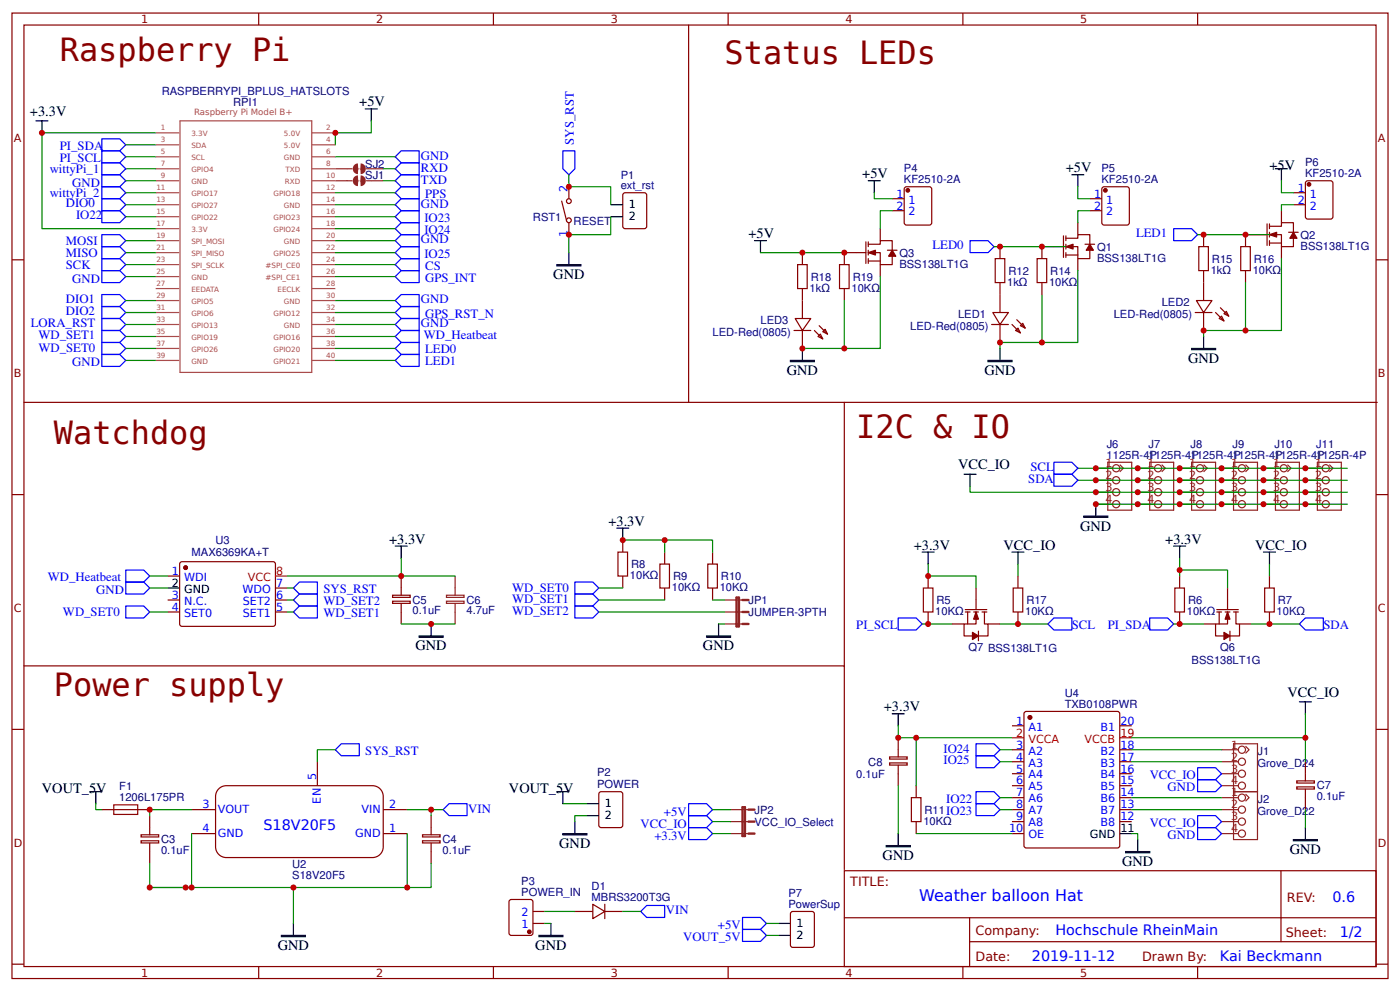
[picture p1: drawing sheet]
<svg xmlns="http://www.w3.org/2000/svg" width="309mm" height="219mm" viewBox="0 0 309 219" stroke-linecap="round" stroke-linejoin="round" font-family="sans-serif">
<g fill="none" stroke="#800" stroke-width=".26">
<path d="M2.6 2.9h304.1v213.2h-304.1zM5.3 5.5h298.7v208h-298.7zM57.1 2.9v2.6M109 2.9v2.6M160.9 2.9v2.6M212.7 2.9v2.6M264.6 2.9v2.6M2.6 57.4h2.7M124.1 44.4l1 4.3M125.7 41.2v2.7M125.7 49.2v2.6M304 57.4h2.7"/>
<path d="M2.6 109.2h2.7M304 109.2h2.7M2.6 161.1h2.7M304 161.1h2.7M31.2 185.7h3.9v.5h-3.9zM31.2 184.4h3.9v.5h-3.9zM33.1 180.2v4.2M33.1 186.2v4.5M93.3 185.7h3.9v.5h-3.9zM93.3 184.4h3.9v.5h-3.9zM95.2 180.2v4.2M95.2 186.2v4.5"/>
<path d="M131 199.7l2.6 1.6-2.6 1.6zM133.6 199.7v3.2M186.5 192.3h117.5v21.2h-117.5zM283 192.3v15.7M2.6 213h2.7M57.1 213.5v2.6M109 213.5v2.6M127 201.3h4M133.6 201.3h4M160.9 213.5v2.6M186.6 202.7h117.3M212.7 213.5v2.6"/>
<path d="M214.2 208h89.7M214.2 202.7v10.6M264.6 213.5v2.6M304 213h2.7"/>
<circle cx="125.7" cy="44.4" r=".53"/>
<circle cx="125.7" cy="48.7" r=".53"/>
</g>
<g fill="none" stroke="#8d2323" stroke-width=".26">
<path d="M74.1 39.9h3.7M74.1 37.3h3.7M81 39.9h3.7M81 37.3h3.7M242.1 103.4h3.7M242.1 106.1h3.7M242.1 108.7h3.7M242.1 111.4h3.7M244.7 102.1h5.3v10.6h-5.3zM247.4 102.6l.8 .8-.8 .8M251.4 103.4h3.7M251.4 106.1h3.7"/>
<path d="M251.4 108.7h3.7M251.4 111.4h3.7M254 102.1h5.3v10.6h-5.3zM256.6 102.6l.8 .8-.8 .8M260.6 103.4h3.7M260.6 106.1h3.7M260.6 108.7h3.7M260.6 111.4h3.7M263.3 102.1h5.3v10.6h-5.3zM265.9 102.6l.8 .8-.8 .8M269.9 103.4h3.7M269.9 106.1h3.7"/>
<path d="M269.9 108.7h3.7M269.9 111.4h3.7M272.5 102.1h5.3v10.6h-5.3zM275.2 102.6l.8 .8-.8 .8M279.1 103.4h3.7M279.1 106.1h3.7M279.1 108.7h3.7M279.1 111.4h3.7M281.8 102.1h5.3v10.6h-5.3zM284.4 102.6l.8 .8-.8 .8M288.4 103.4h3.7M288.4 106.1h3.7"/>
<path d="M288.4 108.7h3.7M288.4 111.4h3.7M291 102.1h5.3v10.6h-5.3zM293.7 102.6l.8 .8-.8 .8M269.9 165.6h3.7M269.9 168.2h3.7M269.9 170.9h3.7M269.9 173.5h3.7M269.9 176.2h3.7M269.9 178.8h3.7M272.5 164.3h5.3v21.1h-5.3zM272.5 174.9h5.3"/>
<path d="M275.2 164.8l.8 .8-.8 .8M275.2 175.4l.8 .8-.8 .8M269.9 181.5h3.7M269.9 184.1h3.7"/>
<circle cx="246.6" cy="108.7" r=".79"/>
<circle cx="246.6" cy="103.4" r=".79"/>
<circle cx="246.6" cy="111.4" r=".79"/>
<circle cx="246.6" cy="106.1" r=".79"/>
<circle cx="255.9" cy="106.1" r=".79"/>
<circle cx="255.9" cy="108.7" r=".79"/>
<circle cx="255.9" cy="103.4" r=".79"/>
<circle cx="255.9" cy="111.4" r=".79"/>
<circle cx="265.1" cy="108.7" r=".79"/>
<circle cx="265.1" cy="106.1" r=".79"/>
<circle cx="265.1" cy="111.4" r=".79"/>
<circle cx="265.1" cy="103.4" r=".79"/>
<circle cx="274.4" cy="106.1" r=".79"/>
<circle cx="274.4" cy="108.7" r=".79"/>
<circle cx="274.4" cy="111.4" r=".79"/>
<circle cx="274.4" cy="103.4" r=".79"/>
<circle cx="283.6" cy="111.4" r=".79"/>
<circle cx="283.6" cy="103.4" r=".79"/>
<circle cx="283.6" cy="106.1" r=".79"/>
<circle cx="283.6" cy="108.7" r=".79"/>
<circle cx="292.9" cy="108.7" r=".79"/>
<circle cx="292.9" cy="103.4" r=".79"/>
<circle cx="292.9" cy="111.4" r=".79"/>
<circle cx="292.9" cy="106.1" r=".79"/>
<circle cx="274.4" cy="168.2" r=".79"/>
<circle cx="274.4" cy="176.2" r=".79"/>
<circle cx="274.4" cy="165.6" r=".79"/>
<circle cx="274.4" cy="170.9" r=".79"/>
<circle cx="274.4" cy="173.5" r=".79"/>
<circle cx="274.4" cy="178.8" r=".79"/>
<circle cx="274.4" cy="181.5" r=".79"/>
<circle cx="274.4" cy="184.1" r=".79"/>
</g>
<path d="M7.9 26.7h2.7M9.3 26.7v2.6M80.7 24.1h2.6M82 24.1v2.6M19.8 174.9h2.7M21.2 174.9v2.6M64.8 204v2.6" fill="none" stroke="#000" stroke-width=".26"/>
<g fill="none" stroke="#080" stroke-width=".26">
<path d="M27.8 39.9h6.6M27.8 34.6h6.6M27.8 32h6.6M27.8 37.3h6.6M34.4 29.3h-25.1v21.2h25.1M74.1 34.6h13.2M82 26.7v2.6h-7.9v2.7M27.8 53.2h6.6M27.8 55.8h6.6M27.8 58.4h6.6M74.1 53.2h13.2M74.1 45.2h13.2"/>
<path d="M27.8 61.1h6.6M27.8 79.6h6.6M74.1 71.7h13.2M74.1 66.4h13.2M33.1 190.7v5.3h7.9M95.2 190.7v5.3h-30.4v8M137.6 201.3h4"/>
</g>
<g fill="none" stroke="#00f" stroke-width=".26">
<path d="M22.5 38.6h4l1.3 1.3-1.3 1.3h-4zM22.5 30.7h4l1.3 1.3-1.3 1.3h-4zM22.5 33.3h4l1.3 1.3-1.3 1.4h-4zM87.3 34.6l1.3-1.3h4v2.7h-4zM87.3 39.9l1.3-1.3h4v2.6h-4zM87.3 37.3l1.3-1.3h4v2.6h-4zM22.5 59.8h4l1.3 1.3-1.3 1.3h-4zM22.5 54.5h4l1.3 1.3-1.3 1.3h-4zM22.5 57.1h4l1.3 1.3-1.3 1.4h-4zM22.5 51.8h4l1.3 1.4-1.3 1.3h-4zM87.3 45.2l1.3-1.3h4v2.6h-4zM87.3 53.2l1.3-1.4h4v2.7h-4z"/>
<path d="M22.5 78.3h4l1.3 1.3-1.3 1.3h-4zM87.3 66.4l1.3-1.3h4v2.6h-4zM87.3 71.7l1.3-1.3h4v2.6h-4zM97.9 178.8l1.3-1.3h4v2.7h-4zM141.6 201.3l1.3-1.3h3.9v2.6h-3.9z"/>
</g>
<path d="M79.1 39.4l-.3 .1-.2 .6 .2 .2 .3 .2M79.1 36.8l-.3 .1-.2 .5 .2 .3 .3 .1M79.6 39.4l.4 .1 .1 .3-.1 .5-.4 .2M79.6 36.8l.4 .1 .1 .2-.1 .6-.4 .1" fill="none" stroke="#8d2323" stroke-width="1.3" stroke-linecap="butt"/>
<path d="M62.2 206.6h5.3v.3h-5.3z" fill="#000" stroke="#000" stroke-width=".26"/>
<g fill="none" stroke="#a54b4b" stroke-width=".26">
<path d="M34.4 29.3h5.2M34.4 32h5.2M34.4 34.6h5.2M34.4 37.3h5.2M34.4 39.9h5.2M39.8 26.7h29.1v55.6h-29.1zM68.9 29.3h5.2M68.9 32h5.2M68.9 34.6h5.2M68.9 37.3h5.2M68.9 39.9h5.2M34.4 42.6h5.2"/>
<path d="M34.4 45.2h5.2M34.4 47.9h5.2M34.4 50.5h5.2M34.4 53.2h5.2M34.4 55.8h5.2M34.4 58.4h5.2M68.9 42.6h5.2M68.9 45.2h5.2M68.9 47.9h5.2M68.9 50.5h5.2M68.9 53.2h5.2M68.9 55.8h5.2"/>
<path d="M68.9 58.4h5.2M34.4 61.1h5.2M34.4 63.7h5.2M34.4 66.4h5.2M34.4 69h5.2M34.4 71.7h5.2M34.4 74.3h5.2M34.4 77h5.2M34.4 79.6h5.2M68.9 61.1h5.2M68.9 63.7h5.2M68.9 66.4h5.2"/>
<path d="M68.9 69h5.2M68.9 71.7h5.2M68.9 74.3h5.2M68.9 77h5.2M68.9 79.6h5.2"/>
</g>
<path d="M48.1 174.4a2.37 2.37 0 0 1 1.9-.9h32.3a2.38 2.38 0 0 1 2.4 2.4v11.1a2.38 2.38 0 0 1-2.4 2.4h-32.3a2.38 2.38 0 0 1-2.4-2.4v-11.1l.1-.5z" fill="#fff" stroke="#800" stroke-width=".26"/>
<g fill="none" stroke="#800" stroke-width=".26">
<path d="M152.1 5.5v83.4M137.7 42.8l.4-.2h4.2l.5 .2 .1 7.2-.3 .4-4.5 .1-.4-.3zM176.2 58.4h2.1v5.3h-2.1zM177.3 55.8v2.6M185.5 58.4h2.1v5.3h-2.1zM191.3 53.4v4.8M191.3 55.8h-4.8v2.6M191.8 53.9h2.7v-.7h2.6v2.1M191.8 55.8h2.7v2.6h2.6v-1.8M191.8 57.7h2.7M191.8 53.4v1.1M191.8 55.3v1"/>
<path d="M191.8 57.1v1.1M194.5 50.5v2.7M194.5 58.4v2.7M196.1 55.3h2.1M197.1 43.9h2.7M197.1 46.5h2.7M199.8 41.5l.5-.3h5l.5 .3v7.7l-.2 .4-5.3 .1-.5-.2zM219.9 57.1h2.1v5.3h-2.1zM220.9 54.5v2.6M229.1 57.1h2.1v5.3h-2.1zM234.9 52.1v4.8M234.9 54.5h-4.7v2.6"/>
<path d="M235.5 52.6h2.6v-.8h2.7v2.1M235.5 54.5h2.6v2.6h2.7v-1.8M235.5 56.3h2.6M235.5 52.1v1.1M235.5 53.9v1.1M235.5 55.8v1.1M238.1 49.2v2.6M238.1 57.1v2.7M239.7 53.9h2.1M240.8 43.9h2.6M240.8 46.5h2.6M243.5 41.5l.4-.3h5.1l.4 .3 .1 7.7-.3 .4-5.3 .1-.4-.2z"/>
<path d="M264.8 54.5h2.2v5.3h-2.2zM265.9 51.8v2.7M265.9 59.8v6.6M274.1 54.5h2.1v5.3h-2.1zM275.2 59.8v2.6M279.9 49.5v4.7M279.9 51.8h-4.7v2.7M280.5 50h2.6v-.8h2.7v2.1M280.5 51.8h2.6v2.7h2.7v-1.9M280.5 53.7h2.6M280.5 49.5v1M280.5 51.3v1.1"/>
<path d="M280.5 53.2v1M283.1 46.5v2.7M283.1 54.5v2.6M284.7 51.3h2.1M285.8 42.6h2.6M285.8 45.2h2.6M288.5 40.2l.4-.3h5.1l.4 .3 .1 7.7-.3 .4-5.3 .1-.4-.3zM175.4 73h3.7M175.7 70.4h3.4l-1.8 2.6zM177.3 63.7v6.7M177.3 73v4M179.9 73l1.9 1.9"/>
<path d="M180.7 74.3l.5-.5 .6 1.1zM181 71.9l1.8 1.9M181.8 73.3l.5-.6 .5 1.1zM186.5 63.7v2.7M219.1 71.7h3.7M219.3 69h3.5l-1.9 2.7zM220.9 62.4v6.6M220.9 71.7v3.9M223.6 71.7l1.8 1.8M224.4 73l.5-.5 .5 1zM224.6 70.6l1.9 1.9M225.4 71.9l.6-.5 .5 1.1z"/>
<path d="M230.2 62.4v2.7M264.1 69h3.7M264.3 66.4h3.5l-1.9 2.6zM265.9 69v4M268.6 69l1.8 1.9M269.3 70.4l.6-.6 .5 1.1zM269.6 68l1.9 1.8M270.9 68.8l.6 1-1.1-.5zM5.3 88.9h181.2v58.2M186.5 88.9h117.8M137.6 119.3v2.6M37 127.2h2.7"/>
<path d="M37 132.5h2.7M37 135.2h2.7M39.9 124.1h20.7l.3 .5-.1 13.5-.5 .3-20.4-.1-.2-.5v-13.2zM60.9 132.5h2.6M60.9 135.2h2.6M60.9 129.9h2.6M86.7 132.8h3.9v.5h-3.9zM86.7 131.5h3.9v.4h-3.9zM88.6 127.2v4.3M88.6 133.3v4.5M136.5 121.9h2.1v5.3h-2.1zM137.6 127.2v2.7"/>
<path d="M145.8 124.6h2.1v5.3h-2.1zM146.8 121.9v2.7M146.8 129.9v2.6M156.4 124.6h2.1v5.3h-2.1zM157.4 121.9v2.7M157.4 129.9v2.6M204 129.9h2.1v5.3h-2.1zM205.1 127.2v2.7M205.1 135.2v2.6M210.3 137.8h2.7M213.3 135.2h1M213.3 134.6h4.7"/>
<path d="M213.8 135.2v2.6M215.1 135.2h1.1M215.6 135.2v2.6h-2.6v2.7h1.8M215.6 129.9v4.7M216.2 139.4v2.1M217 135.2h1M217.5 135.2v2.6h.8v2.7h-2.1M218.3 137.8h2.6M223.8 129.9h2.2v5.3h-2.2zM224.9 127.2v2.7M224.9 135.2v2.6M259.6 129.9h2.1v5.3h-2.1z"/>
<path d="M260.6 127.2v2.7M260.6 135.2v2.6M265.9 137.8h2.7M268.8 135.2h1.1M268.8 134.6h4.8M269.3 135.2v2.6M270.7 135.2h1M271.2 135.2v2.6h-2.6v2.7h1.8M271.2 129.9v4.7M271.7 139.4v2.1M272.5 135.2h1.1M273 135.2v2.6h.8v2.7h-2.1"/>
<path d="M273.8 137.8h2.7M279.4 129.9h2.1v5.3h-2.1zM280.5 127.2v2.7M280.5 135.2v2.6M5.3 147.1h181.2v45M226.3 157.4l.4-.3h20.2l.4 .3 .1 29.4-.3 .4-20.4 .1-.4-.3zM22.5 178.8h10.6M42.3 178.8h5.3M70.1 168.2v5.3M84.7 178.8h5.3M132.4 175.1l.4-.2h4.3l.4 .2 .1 7.2-.3 .4-4.5 .1-.4-.3zM196.5 168.5h3.9v.5h-3.9z"/>
<path d="M196.5 167.2h3.9v.5h-3.9zM198.4 163v4.2M198.4 169v4.5M201.3 176.2h2.2v5.3h-2.2zM202.4 173.5v2.7M223.6 178.8h2.6M223.6 160.3h2.6M223.6 165.6h2.6M223.6 168.2h2.6M223.6 170.9h2.6M223.6 173.5h2.6M223.6 176.2h2.6"/>
<path d="M247.4 178.8h2.6M247.4 160.3h2.6M247.4 165.6h2.6M247.4 168.2h2.6M247.4 170.9h2.6M247.4 173.5h2.6M247.4 176.2h2.6M286.5 173.8h3.9v.5h-3.9zM286.5 172.5h3.9v.5h-3.9zM288.4 168.2v4.3M288.4 174.3v4.5M42.3 184.1h5.3"/>
<path d="M84.7 184.1h5.3M112.5 198.9l.5-.2h4.2l.5 .2v7.2l-.2 .4-4.5 .1-.5-.2zM202.4 181.5v2.6M223.6 184.1h2.6M223.6 181.5h2.6M247.4 181.5h2.6M117.7 204h2.7M117.7 201.3h2.7M174.7 201.6l.5-.3h4.2l.4 .3 .1 7.1-.2 .5-4.5 .1-.5-.3z"/>
</g>
<g fill="none" stroke="#00f" stroke-width=".26">
<path d="M22.5 36h4l1.3 1.3-1.3 1.3h-4zM124.4 33.3h2.6v4l-1.3 1.3-1.3-1.3zM22.5 43.9h4l1.3 1.3-1.3 1.3h-4zM22.5 46.5h4l1.3 1.4-1.3 1.3h-4zM22.5 41.2h4l1.3 1.4-1.3 1.3h-4zM87.3 42.6l1.3-1.4h4v2.7h-4zM87.3 50.5l1.3-1.3h4v2.6h-4zM87.3 55.8l1.3-1.3h4v2.6h-4zM87.3 47.9l1.3-1.4h4v2.7h-4zM87.3 58.4l1.3-1.3h4v2.7h-4zM214.3 53.2h4l1.3 1.3-1.3 1.3h-4zM259.3 50.5h4l1.3 1.3-1.3 1.4h-4z"/>
<path d="M22.5 75.6h4l1.3 1.4-1.3 1.3h-4zM22.5 73h4l1.3 1.3-1.3 1.3h-4zM22.5 65.1h4l1.3 1.3-1.3 1.3h-4zM22.5 67.7h4l1.3 1.3-1.3 1.4h-4zM22.5 70.4h4l1.3 1.3-1.3 1.3h-4zM87.3 74.3l1.3-1.3h4v2.6h-4zM87.3 61.1l1.3-1.3h4v2.6h-4zM87.3 69l1.3-1.3h4v2.7h-4zM87.3 77l1.3-1.4h4v2.7h-4zM87.3 79.6l1.3-1.3h4v2.6h-4zM232.8 102.1h4l1.3 1.3-1.3 1.3h-4zM232.8 104.7h4l1.3 1.4-1.3 1.3h-4z"/>
<path d="M27.8 125.9h3.9l1.4 1.3-1.4 1.4h-3.9zM27.8 133.9h3.9l1.4 1.3-1.4 1.3h-3.9zM27.8 128.6h3.9l1.4 1.3-1.4 1.3h-3.9zM64.8 129.9l1.3-1.3h4v2.6h-4zM64.8 132.5l1.3-1.3h4v2.7h-4zM64.8 135.2l1.3-1.3h4v2.6h-4zM127 128.6h4l1.3 1.3-1.3 1.3h-4zM127 131.2h4l1.3 1.3-1.3 1.4h-4zM127 133.9h4l1.3 1.3-1.3 1.3h-4zM198.4 136.5h4l1.3 1.3-1.3 1.3h-4zM231.5 137.8l1.3-1.3h4v2.6h-4zM254 136.5h4l1.3 1.3-1.3 1.3h-4z"/>
<path d="M287.1 137.8l1.3-1.3h4v2.6h-4zM74.1 165.6l1.3-1.3h4v2.6h-4zM152.1 177.5h4l1.3 1.3-1.3 1.4h-4zM215.6 164.3h4l1.3 1.3-1.3 1.3h-4zM215.6 166.9h4l1.3 1.3-1.3 1.4h-4zM215.6 174.9h4l1.3 1.3-1.3 1.3h-4zM215.6 177.5h4l1.3 1.3-1.3 1.4h-4zM264.6 172.2h4l1.3 1.3-1.3 1.4h-4zM264.6 169.6h4l1.3 1.3-1.3 1.3h-4zM152.1 180.2h4l1.3 1.3-1.3 1.3h-4zM152.1 182.8h4l1.3 1.3-1.3 1.3h-4zM264.6 182.8h4l1.3 1.3-1.3 1.3h-4z"/>
<path d="M264.6 180.2h4l1.3 1.3-1.3 1.3h-4zM164 202.6h4l1.3 1.4-1.3 1.3h-4zM164 205.3h4l1.3 1.3-1.3 1.3h-4z"/>
</g>
<path d="M123 58.4h5.3v.3h-5.3zM174.6 79.6h5.3v.3h-5.3zM218.3 79.6h5.3v.3h-5.3zM263.3 77h5.3v.2h-5.3zM239.4 114h5.3v.3h-5.3zM92.6 140.5h5.3v.2h-5.3zM156.1 140.5h5.3v.2h-5.3zM124.4 184.1h5.2v.3h-5.2zM195.8 186.8h5.3v.2h-5.3zM248.7 188.1h5.3v.3h-5.3zM285.8 185.4h5.2v.3h-5.2zM119.1 206.6h5.3v.3h-5.3z" fill="#000" stroke="#000" stroke-width=".26"/>
<g fill="none" stroke="#000" stroke-width=".26">
<path d="M191.8 39.9h2.7M193.1 39.9v2.7M236.8 38.6h2.6M238.1 38.6v2.6M281.8 37.3h2.6M283.1 37.3v2.6M125.7 55.8v2.6M134.9 45.2h2.7M134.9 47.9h2.7M166.7 53.2h2.6M168 53.2v2.6M177.3 77v2.6"/>
<path d="M220.9 77v2.6M265.9 74.3v2.7M136.3 116.7h2.6M137.6 116.7v2.6M213 104.7h2.6M214.3 104.7v2.7M242.1 111.4v2.6M37 129.9h2.7M87.3 120.6h2.7M88.6 120.6v2.7M95.2 137.8v2.7M158.7 137.8v2.7"/>
<path d="M203.7 121.9h2.7M205.1 121.9v2.7M223.6 121.9h2.6M224.9 121.9v2.7M259.3 120.6h2.6M260.6 120.6v2.7M279.1 121.9h2.7M280.5 121.9v2.7M197.1 157.7h2.7M198.4 157.7v2.6M287.1 155h2.6M288.4 155v2.7"/>
<path d="M123 174.9h2.7M124.4 174.9v2.6M129.6 177.5h2.7M127 181.5v2.6M129.6 180.2h2.7M198.4 184.1v2.7M247.4 184.1h2.6M251.4 185.4v2.7M288.4 182.8v2.6M121.7 204v2.6M172 204h2.6M172 206.6h2.6"/>
</g>
<g fill="none" stroke="#080" stroke-width=".26">
<path d="M84.7 39.9h2.6M84.7 37.3h2.6M125.7 38.6v2.6h9.2v4M283.1 39.9v2.7h2.7M27.8 42.6h6.6M27.8 45.2h6.6M27.8 47.9h6.6M74.1 42.6h13.2M74.1 47.9h13.2M74.1 50.5h13.2M74.1 55.8h13.2M74.1 58.4h13.2"/>
<path d="M134.9 47.9v3.9h-9.2v4M168 55.8h18.5M193.1 42.6v1.3h4M197.1 46.5h-2.6v4M219.6 54.5h15.9M238.1 59.8v15.8h-7.9M238.1 41.2v2.7h2.7M240.8 46.5h-2.7v2.7M264.6 51.8h15.9M283.1 57.1v15.9h-7.9M285.8 45.2h-2.7v1.3M27.8 77h6.6"/>
<path d="M27.8 74.3h6.6M27.8 69h6.6M27.8 66.4h6.6M27.8 71.7h6.6M74.1 77h13.2M74.1 79.6h13.2M74.1 74.3h13.2M74.1 69h13.2M74.1 61.1h13.2M186.5 66.4v10.6h-9.2M194.5 61.1v15.9h-8M230.2 65.1v10.5h-9.3v1.4"/>
<path d="M275.2 62.4v10.6h-9.3v1.3M137.6 119.3h9.2v2.6M146.8 119.3h10.6v2.6M214.3 107.4v1.3h83.4M238.1 103.4h59.6M238.1 106.1h59.6M242.1 111.4h55.6M33.1 129.9h3.9M33.1 127.2h3.9M33.1 135.2h3.9M63.5 129.9h1.3M63.5 135.2h1.3"/>
<path d="M63.5 132.5h1.3M88.6 123.3v3.9h-25.1M88.6 127.2h11.9M88.6 137.8h11.9M132.3 129.9h5.3M132.3 135.2h27.8M132.3 132.5h14.5M157.4 132.5h2.7M158.7 137.8h1.4M203.7 137.8h6.6M205.1 124.6v2.6h10.5v2.7M220.9 137.8h10.6"/>
<path d="M224.9 124.6v2.6M259.3 137.8h6.6M260.6 125.9h10.6v4M260.6 123.3v3.9M276.5 137.8h10.6M280.5 124.6v2.6M288.4 157.7v5.3h-38.4M21.2 177.5v1.3h1.3M42.3 178.8h-9.2v1.4M74.1 165.6h-4v2.6M90 178.8h7.9M95.2 178.8v1.4"/>
<path d="M124.4 177.5h5.2M157.4 178.8h4M198.4 160.3v2.7h25.2M198.4 173.5v10.6M202.4 163v10.5M220.9 178.8h2.7M220.9 165.6h2.7M220.9 168.2h2.7M220.9 176.2h2.7M250 178.8h19.9M250 165.6h19.9M250 168.2h19.9"/>
<path d="M250 176.2h19.9M288.4 163v5.2M288.4 178.8v4M33.1 196h31.7M42.3 184.1v11.9M90 184.1v11.9M129.6 180.2h-2.6v1.3M157.4 184.1h4M157.4 181.5h4M202.4 184.1h21.2M250 184.1h1.4v1.3M120.4 201.3h6.6"/>
<path d="M120.4 204h1.3M169.3 204h2.7M169.3 206.6h2.7"/>
</g>
<g fill="#800" stroke="#800" stroke-width=".26">
<path d="M235.5 54.5l1.6-.6v1.1z"/>
<path d="M240.8 53.9l.8 1.4h-1.6z"/>
<path d="M280.5 51.8l1.5-.5v1.1z"/>
<path d="M285.8 51.3l.7 1.3h-1.5z"/>
<path d="M191.8 55.8l1.6-.5v1z"/>
<path d="M197.1 55.3l.8 1.3h-1.6z"/>
<path d="M271.2 135.2l.5 1.6h-1z"/>
<path d="M270.4 139.7l1.3 .8-1.3 .8z"/>
<path d="M215.6 135.2l.6 1.6h-1.1z"/>
<path d="M214.8 139.7l1.4 .8-1.4 .8z"/>
<circle cx="41" cy="125.4" r=".4"/>
<circle cx="227.5" cy="158.5" r=".4"/>
<circle cx="116.9" cy="205.8" r=".4"/>
<circle cx="200.6" cy="42" r=".4"/>
<circle cx="244.2" cy="42" r=".4"/>
<circle cx="289.2" cy="40.7" r=".4"/>
</g>
<path d="M60.9 127.2h2.6M223.6 163h2.6M247.4 163h2.6" fill="none" stroke="#f00" stroke-width=".26"/>
<path d="M98.6 132.8h3.9v.5h-3.9zM98.6 131.5h3.9v.4h-3.9zM100.5 127.2v4.3M100.5 133.3v4.5M160.1 132.5h3.9M160.1 135.2h3.9M160.1 137.8h3.9M161.4 178.8h4M161.4 181.5h4M161.4 184.1h4" fill="none" stroke="#8d2323" stroke-width=".26"/>
<path d="M162.7 132h.5v6.4h-.5zM164 132.5h1.4M164 135.2h1.4M164 137.8h1.4M164 178.3h.6v6.4h-.6zM165.4 178.8h1.3M165.4 181.5h1.3M165.4 184.1h1.3" fill="none" stroke="#8d2323" stroke-width=".53"/>
<path d="M25.1 177.8h5.3v2.1h-5.3z" fill="none" stroke="#a00000" stroke-width=".26"/>
<g fill="#c00">
<circle cx="265.9" cy="73" r=".66"/>
<circle cx="198.4" cy="163" r=".66"/>
<circle cx="230.2" cy="75.6" r=".66"/>
<circle cx="177.3" cy="77" r=".66"/>
<circle cx="186.5" cy="55.8" r=".66"/>
<circle cx="177.3" cy="55.8" r=".66"/>
<circle cx="275.2" cy="51.8" r=".66"/>
<circle cx="265.9" cy="51.8" r=".66"/>
<circle cx="220.9" cy="75.6" r=".66"/>
<circle cx="230.2" cy="54.5" r=".66"/>
<circle cx="220.9" cy="54.5" r=".66"/>
<circle cx="42.3" cy="196" r=".66"/>
<circle cx="33.1" cy="196" r=".66"/>
<circle cx="64.8" cy="196" r=".66"/>
<circle cx="41" cy="196" r=".66"/>
<circle cx="95.3" cy="178.8" r=".66"/>
<circle cx="125.7" cy="51.8" r=".66"/>
<circle cx="125.7" cy="41.2" r=".66"/>
<circle cx="202.4" cy="163" r=".66"/>
<circle cx="288.4" cy="163" r=".66"/>
<circle cx="251.4" cy="111.4" r=".66"/>
<circle cx="260.6" cy="111.4" r=".66"/>
<circle cx="269.9" cy="111.4" r=".66"/>
<circle cx="279.1" cy="111.4" r=".66"/>
<circle cx="288.4" cy="111.4" r=".66"/>
<circle cx="251.4" cy="108.7" r=".66"/>
<circle cx="260.6" cy="108.7" r=".66"/>
<circle cx="269.9" cy="108.7" r=".66"/>
<circle cx="279.1" cy="108.7" r=".66"/>
<circle cx="288.4" cy="108.7" r=".66"/>
<circle cx="260.6" cy="106.1" r=".66"/>
<circle cx="251.4" cy="106.1" r=".66"/>
<circle cx="88.6" cy="127.2" r=".66"/>
<circle cx="137.6" cy="119.3" r=".66"/>
<circle cx="9.3" cy="29.3" r=".66"/>
<circle cx="74.1" cy="29.3" r=".66"/>
<circle cx="146.8" cy="119.3" r=".66"/>
<circle cx="95.3" cy="137.8" r=".66"/>
<circle cx="288.4" cy="103.4" r=".66"/>
<circle cx="279.1" cy="103.4" r=".66"/>
<circle cx="269.9" cy="103.4" r=".66"/>
<circle cx="260.6" cy="103.4" r=".66"/>
<circle cx="251.4" cy="103.4" r=".66"/>
<circle cx="269.9" cy="106.1" r=".66"/>
<circle cx="279.1" cy="106.1" r=".66"/>
<circle cx="288.4" cy="106.1" r=".66"/>
<circle cx="242.1" cy="103.4" r=".66"/>
<circle cx="242.1" cy="106.1" r=".66"/>
<circle cx="242.1" cy="108.7" r=".66"/>
<circle cx="242.1" cy="111.4" r=".66"/>
<circle cx="90" cy="196" r=".66"/>
<circle cx="33.1" cy="178.8" r=".66"/>
<circle cx="186.5" cy="77" r=".66"/>
<circle cx="275.2" cy="73" r=".66"/>
<circle cx="224.9" cy="137.8" r=".66"/>
<circle cx="280.5" cy="137.8" r=".66"/>
<circle cx="205.1" cy="127.2" r=".66"/>
<circle cx="205.1" cy="137.8" r=".66"/>
<circle cx="260.6" cy="137.8" r=".66"/>
<circle cx="260.6" cy="125.9" r=".66"/>
</g>
<g font-size="7.1" fill="#800">
<text x="13.2" y="13.5">Raspberry Pi</text>
<text x="160.1" y="14.1">Status LEDs</text>
<text x="11.9" y="98.1">Watchdog</text>
<text x="189.2" y="96.8">I2C &amp; IO</text>
<text x="11.9" y="153.7">Power supply</text>
</g>
<text font-size="3.5" fill="#00f" x="203.1" y="199.1">Weather balloon Hat</text>
<g font-size="3.2">
<text x="79.4" y="23.5">+5V</text>
<text x="6.6" y="25.6">+3.3V</text>
<text x="190.5" y="39.4">+5V</text>
<text x="235.5" y="38.1">+5V</text>
<text x="280.5" y="37.4">+5V</text>
<text x="165.4" y="52.6">+5V</text>
<text x="122.2" y="61.6">GND</text>
<text x="173.8" y="82.8">GND</text>
<text x="217.5" y="82.8">GND</text>
<text x="262.5" y="80.1">GND</text>
<text x="211.7" y="103.6">VCC_IO</text>
<text x="134.4" y="116.1">+3.3V</text>
<text x="238.7" y="117.2">GND</text>
<text x="86" y="120.1">+3.3V</text>
<text x="201.9" y="121.4">+3.3V</text>
<text x="221.7" y="121.4">VCC_IO</text>
<text x="257.4" y="120.1">+3.3V</text>
<text x="277.3" y="121.4">VCC_IO</text>
<text x="91.8" y="143.6">GND</text>
<text x="155.3" y="143.6">GND</text>
<text x="284.4" y="153.9">VCC_IO</text>
<text x="195.3" y="157.1">+3.3V</text>
<text x="9.3" y="175.1">VOUT_5V</text>
<text x="112.4" y="175.1">VOUT_5V</text>
<text x="123.6" y="187.3">GND</text>
<text x="195" y="189.9">GND</text>
<text x="247.9" y="191.3">GND</text>
<text x="285" y="188.6">GND</text>
<text x="61.4" y="209.8">GND</text>
<text x="118.3" y="209.8">GND</text>
</g>
<g font-size="3.2" fill="#00f">
<text x="58.2" y="183.4">S18V20F5</text>
<text x="294.4" y="199.3">0.6</text>
<text x="233.2" y="206.4">Hochschule RheinMain</text>
<text x="296" y="207">1/2</text>
<text x="228" y="212.3">2019-11-12</text>
<text x="269.5" y="212.2">Kai Beckmann</text>
</g>
<g font-size="2.8" fill="#00f">
<text x="13.2" y="33.1">PI_SDA</text>
<text x="13.2" y="35.8">PI_SCL</text>
<text x="93" y="35.3">GND</text>
<text x="126.8" y="32" transform="rotate(-90 126.8 32)">SYS_RST</text>
<text x="11" y="38.2">wittyPi_1</text>
<text x="16" y="41.2">GND</text>
<text x="93" y="40.5">TXD</text>
<text x="93" y="37.9">RXD</text>
<text x="11" y="43.5">wittyPi_2</text>
<text x="14.5" y="45.8">DIO0</text>
<text x="93" y="45.8">GND</text>
<text x="93.9" y="43.7">PPS</text>
<text x="16.8" y="48.5">IO22</text>
<text x="93" y="53.8">GND</text>
<text x="93.8" y="51.6">IO24</text>
<text x="93.8" y="49">IO23</text>
<text x="251" y="52.4">LED1</text>
<text x="14.6" y="56.9">MISO</text>
<text x="14.6" y="59.5">SCK</text>
<text x="14.6" y="54.2">MOSI</text>
<text x="93.8" y="56.9">IO25</text>
<text x="93.9" y="59.6">CS</text>
<text x="206" y="55.1">LED0</text>
<text x="16" y="62.4">GND</text>
<text x="93.9" y="62.2">GPS_INT</text>
<text x="14.6" y="67">DIO1</text>
<text x="14.6" y="69.6">DIO2</text>
<text x="93" y="67">GND</text>
<text x="93.9" y="70.1">GPS_RST_N</text>
<text x="6.8" y="72.3">LORA_RST</text>
<text x="8.5" y="74.9">WD_SET1</text>
<text x="8.5" y="77.7">WD_SET0</text>
<text x="93" y="72.3">GND</text>
<text x="93.7" y="74.9">WD_Heatbeat</text>
<text x="16" y="80.9">GND</text>
<text x="93.9" y="78.1">LED0</text>
<text x="93.9" y="80.7">LED1</text>
<text x="227.2" y="106.7">SDA</text>
<text x="227.7" y="104">SCL</text>
<text x="10.6" y="128.4">WD_Heatbeat</text>
<text x="21.3" y="131.1">GND</text>
<text x="71.4" y="131">SYS_RST</text>
<text x="113.1" y="130.7">WD_SET0</text>
<text x="13.9" y="136">WD_SET0</text>
<text x="71.4" y="133.6">WD_SET2</text>
<text x="71.4" y="136.3">WD_SET1</text>
<text x="113.1" y="135.9">WD_SET2</text>
<text x="113.1" y="133.3">WD_SET1</text>
<text x="189.2" y="139">PI_SCL</text>
<text x="236.8" y="139">SCL</text>
<text x="244.7" y="139">PI_SDA</text>
<text x="292.4" y="139">SDA</text>
<text x="80.7" y="166.7">SYS_RST</text>
<text x="208.4" y="166.2">IO24</text>
<text x="208.4" y="168.9">IO25</text>
<text x="254" y="172">VCC_IO</text>
<text x="103.5" y="179.5">VIN</text>
<text x="209" y="180">IO23</text>
<text x="209" y="177.3">IO22</text>
<text x="258" y="174.6">GND</text>
<text x="141.5" y="182.8">VCC_IO</text>
<text x="144.6" y="185.4">+3.3V</text>
<text x="146.7" y="180.2">+5V</text>
<text x="254" y="182.6">VCC_IO</text>
<text x="258" y="185.2">GND</text>
<text x="147.1" y="202">VIN</text>
<text x="150.9" y="207.9">VOUT_5V</text>
<text x="158.6" y="205.3">+5V</text>
</g>
<g font-size="2.8" fill="#800">
<text x="187.9" y="195.8">TITLE:</text>
<text x="284.3" y="199.3">REV:</text>
<text x="215.5" y="206.4">Company:</text>
<text x="284.1" y="206.9">Sheet:</text>
<text x="215.5" y="212.2">Date:</text>
<text x="252.3" y="212.2">Drawn By:</text>
</g>
<g font-size="2.5" fill="#800">
<text x="31.2" y="5.1">1</text>
<text x="83.1" y="5.1">2</text>
<text x="134.9" y="5.1">3</text>
<text x="186.8" y="5.1">4</text>
<text x="238.7" y="5.1">5</text>
<text x="3" y="31.5">A</text>
<text x="304.4" y="31.5">A</text>
<text x="3" y="83.3">B</text>
<text x="304.4" y="83.3">B</text>
<text x="3" y="135.2">C</text>
<text x="304.4" y="135.2">C</text>
<text x="3" y="187">D</text>
<text x="304.4" y="187">D</text>
<text x="31.2" y="215.7">1</text>
<text x="83.1" y="215.7">2</text>
<text x="134.9" y="215.7">3</text>
<text x="186.8" y="215.7">4</text>
<text x="238.7" y="215.7">5</text>
</g>
<g font-size="2.5" fill="#000080">
<text x="35.7" y="20.9">RASPBERRYPI_BPLUS_HATSLOTS</text>
<text x="51.5" y="23.5">RPI1</text>
<text x="80.7" y="39.6">SJ1</text>
<text x="80.7" y="37">SJ2</text>
<text x="137.1" y="41.8">ext_rst</text>
<text x="137.1" y="39.5">P1</text>
<text x="199.7" y="40.5">KF2510-2A</text>
<text x="199.7" y="38">P4</text>
<text x="243.4" y="40.5">KF2510-2A</text>
<text x="243.4" y="38">P5</text>
<text x="288.3" y="39.1">KF2510-2A</text>
<text x="288.3" y="36.7">P6</text>
<text x="117.7" y="48.8">RST1</text>
<text x="126.7" y="49.7">RESET</text>
<text x="287.3" y="52.8">Q2</text>
<text x="198.7" y="59.2">BSS138LT1G</text>
<text x="198.7" y="56.7">Q3</text>
<text x="242.4" y="57.8">BSS138LT1G</text>
<text x="242.4" y="55.4">Q1</text>
<text x="267.8" y="58">R15</text>
<text x="277" y="58">R16</text>
<text x="287.3" y="55.2">BSS138LT1G</text>
<text x="178.9" y="64.4">1kΩ</text>
<text x="179.1" y="62">R18</text>
<text x="188.1" y="64.4">10KΩ</text>
<text x="188.4" y="62">R19</text>
<text x="222.5" y="63.1">1kΩ</text>
<text x="222.8" y="60.7">R12</text>
<text x="231.8" y="63.1">10KΩ</text>
<text x="232" y="60.7">R14</text>
<text x="267.5" y="60.4">1kΩ</text>
<text x="276.8" y="60.4">10KΩ</text>
<text x="168" y="71.5">LED3</text>
<text x="211.7" y="70.2">LED1</text>
<text x="246.1" y="70.2">LED-Red(0805)</text>
<text x="256.6" y="67.5">LED2</text>
<text x="157.4" y="74.1">LED-Red(0805)</text>
<text x="201.1" y="72.8">LED-Red(0805)</text>
<text x="244.5" y="101.3">1125R-4P</text>
<text x="244.5" y="98.9">J6</text>
<text x="253.8" y="101.3">1125R-4P</text>
<text x="253.8" y="98.9">J7</text>
<text x="263" y="101.3">1125R-4P</text>
<text x="263" y="98.9">J8</text>
<text x="272.3" y="101.3">1125R-4P</text>
<text x="272.3" y="98.9">J9</text>
<text x="281.5" y="101.3">1125R-4P</text>
<text x="281.5" y="98.9">J10</text>
<text x="290.8" y="101.3">1125R-4P</text>
<text x="290.8" y="98.9">J11</text>
<text x="42.3" y="122.9">MAX6369KA+T</text>
<text x="47.6" y="120.2">U3</text>
<text x="139.4" y="125.5">R8</text>
<text x="139.2" y="127.9">10KΩ</text>
<text x="148.4" y="130.5">10KΩ</text>
<text x="148.7" y="128.2">R9</text>
<text x="159" y="130.5">10KΩ</text>
<text x="159.3" y="128.2">R10</text>
<text x="91.1" y="135.7">0.1uF</text>
<text x="91.1" y="133.3">C5</text>
<text x="103.1" y="135.7">4.7uF</text>
<text x="103.1" y="133.4">C6</text>
<text x="165.4" y="136.1">JUMPER-3PTH</text>
<text x="165.4" y="133.5">JP1</text>
<text x="206.6" y="135.8">10KΩ</text>
<text x="206.9" y="133.5">R5</text>
<text x="226.5" y="135.8">10KΩ</text>
<text x="226.7" y="133.5">R17</text>
<text x="262.2" y="135.8">10KΩ</text>
<text x="262.5" y="133.5">R6</text>
<text x="282" y="135.8">10KΩ</text>
<text x="282.3" y="133.5">R7</text>
<text x="214" y="143.7">Q7 BSS138LT1G</text>
<text x="269.6" y="143.7">Q6</text>
<text x="263.3" y="146.7">BSS138LT1G</text>
<text x="235.2" y="154">U4</text>
<text x="235.2" y="156.3">TXB0108PWR</text>
<text x="277.8" y="166.7">J1</text>
<text x="131.9" y="171.4">P2</text>
<text x="189.2" y="171.8">0.1uF</text>
<text x="191.8" y="169.1">C8</text>
<text x="277.8" y="169.4">Grove_D24</text>
<text x="26.3" y="177">1206L175PR</text>
<text x="26.3" y="174.6">F1</text>
<text x="131.9" y="174.1">POWER</text>
<text x="166.7" y="179.8">JP2</text>
<text x="204.3" y="179.8">R11</text>
<text x="277.8" y="180">Grove_D22</text>
<text x="277.8" y="177.3">J2</text>
<text x="290.9" y="176.7">0.1uF</text>
<text x="290.9" y="174.3">C7</text>
<text x="166.7" y="182.4">VCC_IO_Select</text>
<text x="204" y="182.1">10KΩ</text>
<text x="35.6" y="188.6">0.1uF</text>
<text x="35.6" y="186.2">C3</text>
<text x="64.6" y="191.7">U2</text>
<text x="97.8" y="188.6">0.1uF</text>
<text x="97.8" y="186.2">C4</text>
<text x="64.6" y="194.1">S18V20F5</text>
<text x="115.2" y="197.9">POWER_IN</text>
<text x="115.2" y="195.5">P3</text>
<text x="130.7" y="196.6">D1</text>
<text x="130.7" y="198.9">MBRS3200T3G</text>
<text x="174.2" y="200.5">PowerSup</text>
<text x="174.2" y="198.1">P7</text>
</g>
<g font-size="2.5" fill="#00f">
<text x="125.4" y="42.3" transform="rotate(-90 125.4 42.3)">2</text>
<text x="198.1" y="43.6">1</text>
<text x="198.1" y="46.3">2</text>
<text x="200.7" y="45">1</text>
<text x="200.7" y="47.6">2</text>
<text x="241.7" y="43.6">1</text>
<text x="241.7" y="46.3">2</text>
<text x="244.4" y="45">1</text>
<text x="244.4" y="47.6">2</text>
<text x="286.7" y="42.3">1</text>
<text x="286.7" y="45">2</text>
<text x="289.4" y="43.6">1</text>
<text x="289.4" y="46.3">2</text>
<text x="125.4" y="52.3" transform="rotate(-90 125.4 52.3)">1</text>
<text x="38" y="127">1</text>
<text x="40.7" y="128.3">WDI</text>
<text x="53.6" y="130.9">WDO</text>
<text x="61" y="129.6">7</text>
<text x="38" y="132.3">3</text>
<text x="38" y="134.9">4</text>
<text x="40.7" y="133.6">N.C.</text>
<text x="40.7" y="136.2">SET0</text>
<text x="53.7" y="136.2">SET1</text>
<text x="53.7" y="133.6">SET2</text>
<text x="61" y="134.9">5</text>
<text x="61" y="132.3">6</text>
<text x="224.5" y="160">1</text>
<text x="227.2" y="161.4">A1</text>
<text x="243.1" y="161.4">B1</text>
<text x="247.5" y="160">20</text>
<text x="224.5" y="165.3">3</text>
<text x="224.5" y="168">4</text>
<text x="227.2" y="166.7">A2</text>
<text x="243.1" y="166.7">B2</text>
<text x="247.5" y="168">17</text>
<text x="247.5" y="165.3">18</text>
<text x="69.8" y="172.2" transform="rotate(-90 69.8 172.2)">5</text>
<text x="224.5" y="170.6">5</text>
<text x="224.5" y="173.3">6</text>
<text x="227.2" y="169.3">A3</text>
<text x="227.2" y="172">A4</text>
<text x="243.1" y="172">B4</text>
<text x="243.1" y="169.3">B3</text>
<text x="247.5" y="173.3">15</text>
<text x="247.5" y="170.6">16</text>
<text x="44.7" y="178.6">3</text>
<text x="48.2" y="179.6">VOUT</text>
<text x="70.9" y="177.5" transform="rotate(-90 70.9 177.5)">EN</text>
<text x="79.9" y="179.6">VIN</text>
<text x="86" y="178.6">2</text>
<text x="224.5" y="175.9">7</text>
<text x="224.5" y="178.6">8</text>
<text x="227.2" y="174.6">A5</text>
<text x="227.2" y="177.2">A6</text>
<text x="227.2" y="179.9">A7</text>
<text x="243.1" y="179.9">B7</text>
<text x="243.1" y="177.2">B6</text>
<text x="243.1" y="174.6">B5</text>
<text x="247.5" y="178.6">13</text>
<text x="247.5" y="175.9">14</text>
<text x="44.7" y="183.9">4</text>
<text x="48.2" y="184.9">GND</text>
<text x="78.5" y="184.9">GND</text>
<text x="86" y="183.9">1</text>
<text x="222.9" y="183.9">10</text>
<text x="224.5" y="181.2">9</text>
<text x="227.2" y="182.5">A8</text>
<text x="227.2" y="185.2">OE</text>
<text x="243.1" y="182.5">B8</text>
<text x="247.5" y="181.2">12</text>
<text x="115.2" y="202.4">2</text>
<text x="115.2" y="205">1</text>
</g>
<g font-size="2.5">
<text x="138.9" y="46">1</text>
<text x="138.9" y="48.7">2</text>
<text x="38" y="129.6">2</text>
<text x="40.7" y="130.9">GND</text>
<text x="133.6" y="178.3">1</text>
<text x="133.6" y="180.9">2</text>
<text x="240.7" y="185.2">GND</text>
<text x="247.5" y="183.9">11</text>
<text x="175.9" y="204.8">1</text>
<text x="175.9" y="207.4">2</text>
</g>
<g font-size="2.5" fill="#8d2323">
<text x="244.2" y="103.2">1</text>
<text x="244.2" y="105.8">2</text>
<text x="253.5" y="103.2">1</text>
<text x="253.5" y="105.8">2</text>
<text x="262.7" y="103.2">1</text>
<text x="262.7" y="105.8">2</text>
<text x="272" y="103.2">1</text>
<text x="272" y="105.8">2</text>
<text x="281.3" y="103.2">1</text>
<text x="281.3" y="105.8">2</text>
<text x="290.5" y="103.2">1</text>
<text x="290.5" y="105.8">2</text>
<text x="244.2" y="108.5">3</text>
<text x="244.2" y="111.1">4</text>
<text x="253.5" y="108.5">3</text>
<text x="253.5" y="111.1">4</text>
<text x="262.7" y="108.5">3</text>
<text x="262.7" y="111.1">4</text>
<text x="272" y="108.5">3</text>
<text x="272" y="111.1">4</text>
<text x="281.3" y="108.5">3</text>
<text x="281.3" y="111.1">4</text>
<text x="290.5" y="108.5">3</text>
<text x="290.5" y="111.1">4</text>
<text x="272" y="165.3">1</text>
<text x="272" y="168">2</text>
<text x="272" y="170.6">3</text>
<text x="272" y="173.3">4</text>
<text x="272" y="175.9">1</text>
<text x="272" y="178.6">2</text>
<text x="272" y="181.2">3</text>
<text x="272" y="183.9">4</text>
</g>
<g font-size="2.5" fill="#f00">
<text x="54.7" y="128.3">VCC</text>
<text x="61" y="127">8</text>
<text x="224.5" y="162.7">2</text>
<text x="227.2" y="164">VCCA</text>
<text x="239.6" y="164">VCCB</text>
<text x="247.5" y="162.7">19</text>
</g>
<text font-size="1.9" fill="#a54b4b" x="42.9" y="25.4">Raspberry Pi Model B+</text>
<g font-size="1.6" fill="#a54b4b">
<text x="35.6" y="28.8">1</text>
<text x="72.1" y="28.8">2</text>
<text x="35.6" y="31.5">3</text>
<text x="35.6" y="34.1">5</text>
<text x="42.3" y="30.1">3.3V</text>
<text x="42.3" y="32.8">SDA</text>
<text x="42.3" y="35.4">SCL</text>
<text x="62.7" y="35.4">GND</text>
<text x="62.7" y="32.8">5.0V</text>
<text x="62.7" y="30.1">5.0V</text>
<text x="72.1" y="34.1">6</text>
<text x="72.1" y="31.5">4</text>
<text x="35.6" y="36.8">7</text>
<text x="35.6" y="39.4">9</text>
<text x="42.3" y="38.1">GPIO4</text>
<text x="42.3" y="40.7">GND</text>
<text x="62.9" y="40.7">RXD</text>
<text x="63.1" y="38.1">TXD</text>
<text x="72.1" y="39.4">10</text>
<text x="72.1" y="36.8">8</text>
<text x="34.5" y="42.1">11</text>
<text x="34.5" y="44.7">13</text>
<text x="34.5" y="47.3">15</text>
<text x="42.3" y="43.4">GPIO17</text>
<text x="42.3" y="46">GPIO27</text>
<text x="60.4" y="43.4">GPIO18</text>
<text x="62.7" y="46">GND</text>
<text x="72.1" y="47.3">16</text>
<text x="72.1" y="44.7">14</text>
<text x="72.1" y="42.1">12</text>
<text x="34.5" y="50">17</text>
<text x="34.5" y="52.6">19</text>
<text x="42.3" y="48.6">GPIO22</text>
<text x="42.3" y="51.3">3.3V</text>
<text x="42.3" y="53.9">SPI_MOSI</text>
<text x="60.4" y="51.3">GPIO24</text>
<text x="60.4" y="48.6">GPIO23</text>
<text x="62.7" y="53.9">GND</text>
<text x="72.1" y="52.6">20</text>
<text x="72.1" y="50">18</text>
<text x="34.5" y="55.3">21</text>
<text x="34.5" y="57.9">23</text>
<text x="42.3" y="56.6">SPI_MISO</text>
<text x="42.3" y="59.2">SPI_SCLK</text>
<text x="58.7" y="59.2">#SPI_CE0</text>
<text x="60.4" y="56.6">GPIO25</text>
<text x="72.1" y="55.3">22</text>
<text x="72.1" y="57.9">24</text>
<text x="34.5" y="60.6">25</text>
<text x="34.5" y="63.2">27</text>
<text x="34.5" y="65.9">29</text>
<text x="42.3" y="61.9">GND</text>
<text x="42.3" y="64.5">EEDATA</text>
<text x="58.7" y="61.9">#SPI_CE1</text>
<text x="61.3" y="64.5">EECLK</text>
<text x="72.1" y="65.9">30</text>
<text x="72.1" y="63.2">28</text>
<text x="72.1" y="60.6">26</text>
<text x="34.5" y="68.5">31</text>
<text x="34.5" y="71.2">33</text>
<text x="42.3" y="67.2">GPIO5</text>
<text x="42.3" y="69.8">GPIO6</text>
<text x="60.4" y="69.8">GPIO12</text>
<text x="62.7" y="67.2">GND</text>
<text x="72.1" y="71.2">34</text>
<text x="72.1" y="68.5">32</text>
<text x="34.5" y="73.8">35</text>
<text x="34.5" y="76.4">37</text>
<text x="42.3" y="72.5">GPIO13</text>
<text x="42.3" y="75.1">GPIO19</text>
<text x="42.3" y="77.7">GPIO26</text>
<text x="60.4" y="77.7">GPIO20</text>
<text x="60.4" y="75.1">GPIO16</text>
<text x="62.7" y="72.5">GND</text>
<text x="72.1" y="76.4">38</text>
<text x="72.1" y="73.8">36</text>
<text x="34.5" y="79.1">39</text>
<text x="42.3" y="80.4">GND</text>
<text x="60.4" y="80.4">GPIO21</text>
<text x="72.1" y="79.1">40</text>
</g>
</svg>
